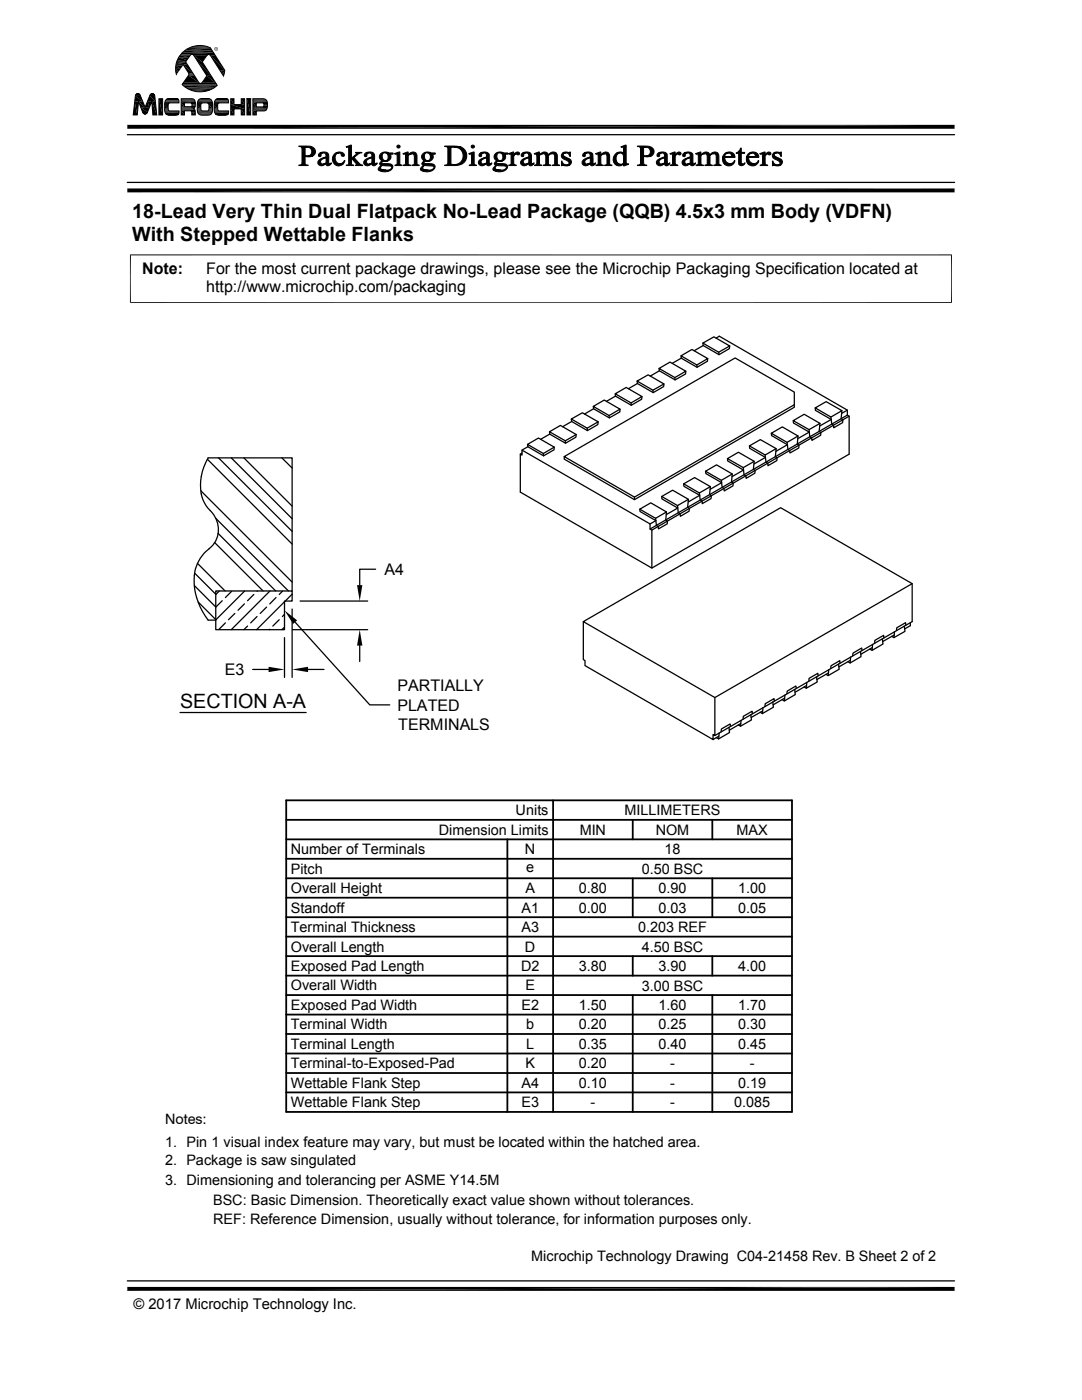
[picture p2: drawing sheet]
<svg xmlns="http://www.w3.org/2000/svg" width="216mm" height="279mm" viewBox="0 0 216 279" stroke-linecap="round" stroke-linejoin="round" font-family="sans-serif">
<g fill="none" stroke="#000" stroke-width=".25">
<path d="M25.4 36.4h165.1M25.4 26.9h165.1M122.8 78.6l2.1-1.3 3.2 1.8-2.2 1.3zM122.8 78.6v.5l3.2 1.8 2-1.2 .1-.6M122.8 79.1l-1.8 1M127.1 76.1l2.2-1.3 3.2 1.8-2.2 1.3zM127.1 76.1l.1 .4 3.1 1.9 2.1-1.2 .1-.6M127.2 76.5l-1.8 1.1M130.3 77.9v.5M131.5 73.5l2.2-1.2 3.1 1.8-2.1 1.3zM131.5 73.5l.1 .5 3.1 1.8 2.1-1.2v-.5M131.6 74l-1.8 1.1"/>
<path d="M134.7 75.4v.4M135.9 71l2.2-1.3 3.1 1.9-2.2 1.2zM135.9 71v.5l3.2 1.8 2.1-1.2v-.5M135.9 71.5l-1.8 1M139 72.8l.1 .5M140.3 68.5l2.2-1.3 3.1 1.8-2.2 1.3zM140.3 68.5v.5l3.2 1.8 2-1.2 .1-.6M140.3 69l-1.8 1M142.9 67.5l.6-.4 25.6 14.8v.9l.3 .3v7.5l-39.3 22.8-26.3-15.2v-7.6l.4 .2v-1l25.5 14.8v1l.4 .2v7.6M143.4 70.3l.1 .5M40.1 97.9l18.2 18.3M41.4 91.7l16.9 16.9"/>
<path d="M43.6 91.4l14.7 14.6M46.1 91.4l12.2 12.1M48.7 91.4l9.6 9.6M56.2 91.4l2.1 2M104.2 90.4l-.4 .2M105.3 88.7l2.1-1.3 3.2 1.8-2.2 1.3zM105.3 88.7v.5l3.2 1.8 2.1-1.2v-.6M105.3 89.2l-1.1 .6M108.4 90.5l.1 .5M109.6 86.2l.1 .4 3.1 1.9 2.1-1.3 .1-.5M109.6 86.2l2.2-1.3 3.2 1.8-2.2 1.3zM109.7 86.6l-1.8 1.1"/>
<path d="M112.6 91.1l34.1-19.7 11.8 6.9v2.5l-31.9 18.4zM112.8 88v.5M114 83.6l2.2-1.2 3.2 1.8-2.2 1.2zM114 83.6l.1 .5 3.1 1.8 2.1-1.2 .1-.5M114.1 84.1l-1.8 1.1M117.2 85.4v.5M118.4 81.1l2.2-1.3 3.1 1.9-2.2 1.2zM118.4 81.1v.5l3.2 1.8 2.1-1.2v-.5M118.4 81.6l-1.8 1M121.5 82.9l.1 .5M125.9 80.4l.1 .5M126.6 99.2v.5"/>
<path d="M132 99.1l2.2-1.3 3.2 1.9-2.2 1.2zM132 99.1l.1 .5 3.1 1.8-2.3 1.3M136.4 96.6l2.2-1.3 3.2 1.8-2.2 1.3zM136.4 96.6l.1 .4 3.1 1.8-2.3 1.4M137.4 99.7l-.2 1.6 .4 .2-.1 .5-1.7 1-.1-.5-.4-.2-.1-1.4M140.8 94l2.2-1.2 3.1 1.8-2.2 1.3zM140.8 94v.5l3.2 1.8-2.3 1.4M141.8 97.1l-.2 1.6 .3 .2v.6l-1.8 1v-.5l-.4-.2-.1-1.4M145.2 91.5l2.1-1.2 3.2 1.8-2.2 1.2zM145.2 91.5v.5l3.2 1.8-2.3 1.3M146.1 94.6l-.1 1.6 .3 .2v.6l-1.8 1-.1-.5-.3-.2-.2-1.4M149.5 89l2.2-1.3 3.2 1.8-2.2 1.3z"/>
<path d="M149.5 89l.1 .5 3.1 1.8-2.3 1.3M150.5 92.1l-.2 1.6 .4 .2-.1 .5-1.7 1.1-.1-.5-.3-.2-.2-1.5M153.9 86.5l2.2-1.3 3.1 1.8-2.1 1.3zM153.9 86.5l.1 .4 3.1 1.9-2.3 1.3M154.9 89.5l-.2 1.6 .4 .3-.1 .5-1.8 1v-.5l-.4-.2-.1-1.4M158.3 83.9l2.2-1.2 3.1 1.8-2.2 1.2zM158.3 83.9v.5l3.2 1.8-2.3 1.3M158.5 80.8v.5l-31.9 18.4-14-8.1v-.5M159.2 87l-.1 1.6 .3 .2v.6l-1.8 1v-.5l-.4-.2-.1-1.4M162.7 81.4l2.1-1.2 3.2 1.8-2.2 1.2zM162.7 81.4v.5l3.2 1.8-2.3 1.3M163.6 84.5l-.2 1.6 .4 .2-.1 .6-1.7 1-.1-.5-.3-.2-.2-1.5"/>
<path d="M168 82l-.2 1.6 .4 .2-.1 .5-1.7 1.1-.1-.5-.3-.3-.2-1.4M169.1 81.9l-1.2 .6M169.1 82.8l-39.4 22.8M169.4 83.1l-39.3 22.7M38.8 116.9l4.3 4.2M38.8 114.4l4.3 4.2M39.4 112.4l5.5 5.5M42.8 108.3l9.7 9.6M43.1 117.9h15.2v2.1h-1.5v5.7h-13.7zM43.1 103.5l14.5 14.4M43.5 106.4l11.5 11.5M43.8 117.9l-.7 .8"/>
<path d="M44.3 119.9l-1.2 1.3M46.2 118l-1.2 1.3M48.8 117.9l-5.7 5.8M50.7 118.6l-1.3 1.3M51.4 117.9l-.1 .1M53.9 117.9l-7.8 7.8M55.1 119.3l-1.3 1.2M56.4 117.9l-.7 .7M58.3 118.6l-1.4 1.4M58.3 117.9v-26.5h-16.8a9.3 9.3 0 0 0-.4 9.5l.4 .5a5.2 5.2 0 0 1-.4 8.6 8.4 8.4 0 0 0-2.1 8.4l.2 .9a14 14 0 0 0 2.3 4.5h1.6M59.9 120h13.5M75 113.6h-3.2v3.2"/>
<path d="M127.7 101.6l2.2-1.2 3.1 1.8-2.2 1.2zM127.7 101.6v.5l3.2 1.8-1.2 .7M133 102.2l-.2 1.6 .4 .2-.1 .5-1.7 1.1-.1-.5-.3-.2-.2-1.5M182 116.5v7.6l-39.4 22.7M39.5 120.1l3.6 3.6M45 124.3l-1.3 1.3M46.9 122.4l-1.3 1.3M48.8 120.5l-1.3 1.3M49.4 124.9l-.7 .8M50.4 133.6h3.2M51.3 123l-1.3 1.3M53.2 121.2l-1.3 1.2"/>
<path d="M53.8 125.6l-.1 .1M55.7 123.7l-1.3 1.2M56.8 122.6l-.5 .4M56.8 125.2l-.6 .5M56.8 120.1l-5.6 5.6M56.8 127.3v7.9M58.3 121.5v13.7M58.4 125.7h15M58.9 124.2l14.9 16.5h4M61.5 133.6h3.1M71.8 128.8v3.2M116.4 124.1v7.5l.3 .2v1l25.6 14.8v-1l.3 .2v-7.6"/>
<path d="M116.4 124.1l39.4-22.8 26.2 15.2-39.4 22.7zM154.5 139.9v-.5l-1.8 1-.1 .6M156.5 139.3l-2.2 1.4M156.6 138.7l-.1 1.2M158.6 137.6l.1 1-2.2 1.3-.4-.3M158.9 137.4l-.1-.5-1.7 1-.1 .6M160.9 136.8l-2.3 1.4M161 136.2l-.1 1.2M162.9 135.1l.2 1-2.2 1.3-.5-.3M163.3 134.9l-.1-.5-1.8 1v.6M165.3 134.3l-2.3 1.3M165.4 133.6l-.2 1.2"/>
<path d="M167.3 132.5l.1 1.1-2.2 1.2-.4-.2M167.6 132.4v-.6l-1.8 1.1v.5M169.7 131.8l-2.3 1.3M169.7 131.1l-.1 1.2M171.7 130l.1 1-2.2 1.3-.4-.2M172 129.8l-.1-.5-1.7 1-.1 .6M174.1 129.2l-2.3 1.4M174.1 128.6l-.1 1.2M176.1 127.5l.1 1-2.2 1.3-.4-.3M176.4 127.3l-.1-.5-1.7 1-.1 .6M178.4 126.7l-2.3 1.3M178.5 126.1l-.1 1.2"/>
<path d="M180.4 124.9l.2 1.1-2.2 1.3-.5-.3M180.7 124.8v-.5l-1.8 1v.6M181.7 124.2v.7l-1.2 .6M35.9 142.2h25.2M143.4 146.9l-1.1 .7M143.5 146.3l-.1 1.2M145.5 145.2l.1 1-2.2 1.3-.5-.3M145.8 145l-.1-.5-1.7 1-.1 .5M147.8 144.4l-2.3 1.3M147.9 143.8l-.1 1.1M149.8 142.6l.1 1.1-2.1 1.2-.5-.2M150.1 142.5v-.6l-1.8 1.1v.5"/>
<path d="M152.2 141.9l-2.3 1.3M152.3 141.2l-.2 1.2M154.2 140.1l.1 1-2.2 1.3-.4-.2M25.4 255.6h165.1"/>
</g>
<g fill="none" stroke="#000" stroke-width=".36">
<path d="M57.1 159.7h100.9v62.2h-100.9zM110.4 159.7v62.2M57.1 179.2h100.9M57.1 175.3h100.9M57.1 171.4h100.9M57.1 167.5h100.9M57.1 163.6h100.9M101.2 167.5v54.4M126.3 163.6v3.9M126.3 175.3v7.7M142.1 163.6v3.9M142.1 175.3v7.7"/>
<path d="M57.1 190.8h100.9M57.1 186.9h100.9M57.1 183h100.9M57.1 198.6h100.9M57.1 194.7h100.9M126.3 190.8v3.9M126.3 198.6v23.3M142.1 190.8v3.9M142.1 198.6v23.3M57.1 206.4h100.9M57.1 214.1h100.9M57.1 202.5h100.9"/>
<path d="M57.1 210.2h100.9M57.1 218h100.9"/>
</g>
<g fill="none" stroke="#000" stroke-width=".2">
<path d="M27.1 18.9a.52 .52 0 0 1 .9 .1l1 2.4 .9-2.4a.5 .5 0 0 1 .5-.3 .5 .5 0 0 1 .5 .4l.4 3.8h-.8l-.2-2.7-.9 2.2a.5 .5 0 0 1-.5 .4 .5 .5 0 0 1-.4-.4l-.9-2.1-.2 2.6h-.8zM31.7 19.7h.7v3.2h-.7zM33 20h2.7M33.1 20l.5-.3h1.6l.4 .2 .1 .6-2 .1-.2 .4v.7l.1 .3 .2 .1h1.9a.62 .62 0 0 1-.1 .7 .62 .62 0 0 1-.6 .2h-1.2a.96 .96 0 0 1-.9-1.2 2.92 2.92 0 0 1 .2-1.8zM33.1 19.9h2.6M33.1 19.9h2.5M33.3 19.8h2.2M33.4 19.7h2.1M35.6 19.8h-2.4M36 10.9h2.1M36.1 10.8h6.7M36.2 19.7h2.3a1.28 1.28 0 0 1 .2 1.9l-.1 .1 .3 .2 .1 1h-.7v-.6l-.2-.2h-1.3v.8h-.6z"/>
<path d="M36.2 19.7h2.3M36.2 19.7h2.4M36.2 19.8h2.5M36.2 19.9h2.6M36.3 16.9h7M36.4 17h6.9M36.5 16.7h6.6M36.5 16.6h3.4M36.5 16.6h3.3M36.6 16.5h3.1M36.6 13l1.1 1.7-1.4 2.2a5.1 5.1 0 0 0 7 .1l-2.9-4.6 1-1.5h.5l2.7 4.3 .3-1.2-2.9-4.5a4.8 4.8 0 0 0-5.1 .6 4.8 4.8 0 0 0-1.7 4.8M36.9 17.4h6"/>
<path d="M37.5 17.7h4.9M37.8 9.5h4.2M37.9 9.4h4M38 11h-2.1M38.1 10.9h.3l.3 .1 2.6 4.1-1.2 1.6-.4-.2-2.7-4.2zM38.2 10.9h-2.2M38.4 10.9h4.4M38.4 9.3h3M38.4 9.2h2.9M38.5 10.9h3M38.6 11h2.8M38.6 11h2.7"/>
<path d="M38.7 18.2h2.5M39.6 20h2.6M39.6 20l.5-.3h1.5a.93 .93 0 0 1 .8 1.1l-.1 1.6a.79 .79 0 0 1-.9 .6 2.2 2.2 0 0 1-1.8-.2 3.5 3.5 0 0 1 0-2.8zM39.6 19.9h2.6M39.6 19.9h2.5M39.7 19.8h2.4M39.8 19.8h2.2M40.1 16.6h3M40.2 16.6h2.9M40.3 16.5h2.7M42.9 20h2.7M43 20l.5-.3h1.6l.4 .2 .1 .6-2 .1-.2 .4v.7l.1 .3 .2 .1h1.9a.62 .62 0 0 1-.1 .7 .62 .62 0 0 1-.6 .2h-1.2a.96 .96 0 0 1-1-1.2 2.92 2.92 0 0 1 .3-1.8z"/>
<path d="M43 19.9h2.6M43 19.9h2.5M43.2 19.8h2.2M43.3 19.7h2M45.5 19.8h-2.4M46 19.7h.7v1.2h1.4v-1.2h.7v3.2h-.7v-1.2h-1.4v1.2h-.7zM49.3 19.7h.7v3.2h-.7zM49.3 19.7h.7M50.5 19.7h2.2M50.5 19.7h2.4M50.5 19.8h2.5M50.5 19.9h2.6"/>
<path d="M50.5 19.9h2.7M50.5 19.7h2.2a1.49 1.49 0 0 1 .5 2.2l-.5 .2h-1.6v.8h-.6zM32.9 20.5h2.8M32.9 22.2h2.8M32.9 22.3h2.8M32.9 20.4h2.8M32.9 20.3h2.8M32.9 22.4h2.8M32.9 22.5h2.8M32.9 20.2h2.8M33 20.1h2.7M33 22.6h2.7"/>
<path d="M33 22.7h2.7M33.1 22.7h2.6M33.1 22.8h2.6M33.2 22.8h2.4M33.3 22.9h2.3M33.4 22.9h2.1M36.2 20h2.7M36.2 20.2h2.7M36.2 21.3h2.7M36.2 21.4h2.7M36.2 21.5h2.7M36.2 21.6h2.6"/>
<path d="M36.2 21.6h2.5M36.2 21.7h2.5M36.2 21.8h2.6M36.2 21.9h2.7M36.2 22h2.7M36.2 22.1h2.7M36.8 20.5h1.3l.2 .2v.4l-.1 .2h-1.4zM39.4 20.5h3M39.4 22.2h3M39.4 20.4h3M39.4 22.3h3M39.4 22.5h2.9"/>
<path d="M39.4 20.2h3M39.5 22.6h2.8M39.5 20.1h2.8M39.5 22.7h2.7M39.6 22.8h2.6M39.7 22.8h2.4M39.8 22.9h2.2M40.2 20.7l.2-.2 1.1 .1 .2 .4-.1 1-.2 .1h-1.2l-.1-.4zM42.8 22.2h2.8M42.8 20.5h2.8M42.8 20.4h2.8M42.8 22.3h2.8"/>
<path d="M42.8 20.3h2.8M42.8 22.4h2.8M42.8 22.5h2.8M42.8 20.2h2.8M42.9 22.6h2.7M42.9 20.1h2.7M42.9 22.7h2.7M43 22.7h2.6M43 22.8h2.6M43.1 22.8h2.4M43.2 22.9h2.2M43.3 22.9h2"/>
<path d="M50.5 20h2.7M50.5 20.2h2.8M50.5 20.4h2.8M50.5 20.5h2.8M50.5 21.4h2.8M50.5 21.7h2.8M50.5 21.8h2.8M50.5 21.9h2.7M50.5 22h2.6M51.1 20.5h1.4l.2 .3-.1 .4-.1 .1h-1.4zM53 22.1h-2.5M26 50.8v9.7"/>
<path d="M189.9 50.8v9.7M189.9 50.9h-164M25.9 60.4h164"/>
</g>
<g fill="#000" stroke="#000" stroke-width=".2">
<path d="M80.4 30.6l.3 .1zM118.9 30.6l.2 .1zM123.9 29.3h.3zM151.6 30.6l.3 .1z"/>
<path d="M60.2 29.4h1.1h-.4v1.7h1.5l-1.5 .1v1.6l.6 .2h-1.9v-.1a.5 .5 0 0 0 .7-.6z" fill-rule="evenodd"/>
<path d="M59.6 29.1h1.6a1.26 1.26 0 0 1 1.3 .4 1.26 1.26 0 0 1 .3 1.3l-.4 .3h-1a.87 .87 0 0 0 .8-.9 .87 .87 0 0 0-.9-.8h-1.1z" fill-rule="evenodd"/>
<path d="M60.9 31.2h1.3z" fill-rule="evenodd"/>
<path d="M63.6 30.7l.3-.2h.6l-.4 .2a.36 .36 0 0 1-.1 .4 .36 .36 0 0 1-.3 .1l-.2-.1z" fill-rule="evenodd"/>
<path d="M63.5 32.1a1.65 1.65 0 0 1 1.6-.6 1.09 1.09 0 0 0-1.1 .9l.3 .3 .6 .1a.83 .83 0 0 1-.9 .3 .83 .83 0 0 1-.6-.7z" fill-rule="evenodd"/>
<path d="M63.9 30.5l.2-.1a1.3 1.3 0 0 1 1.5 .4l.1 1.9 .3 .1a.51 .51 0 0 1-.5 .3 .51 .51 0 0 1-.4-.3v-.1l-.3-.1 .3-.1v-1h-.5l.5-.3a.56 .56 0 0 0-.6-.7z" fill-rule="evenodd"/>
<path d="M64.4 32.8l.7-.1z" fill-rule="evenodd"/>
<path d="M65.7 32.7l.4-.2-.1 .3z" fill-rule="evenodd"/>
<path d="M67 30.6l.6-.1a1.1 1.1 0 0 0-.7 1.2 1.1 1.1 0 0 0 .9 1h.7a1.33 1.33 0 0 1-2-.2 1.33 1.33 0 0 1 .5-1.9z" fill-rule="evenodd"/>
<path d="M67.1 30.5a1.26 1.26 0 0 1 1.6 .4v.2a.46 .46 0 0 1-.5 0 .46 .46 0 0 1-.2-.5z" fill-rule="evenodd"/>
<path d="M67.8 32.7a.93 .93 0 0 0 .9-.7l.1 .2-.3 .5z" fill-rule="evenodd"/>
<path d="M69.1 29.3h.2z" fill-rule="evenodd"/>
<path d="M69.1 29.3l1-.3v3.7l.5 .3h-1.5l.3-.1 .2-.3v-3l-.1-.2z" fill-rule="evenodd"/>
<path d="M70.9 30.4h1.3l-.7 .4-.9 .6 1.2 1.3 .6 .3h-1.5l.2-.3-1-1.1 1-.8v-.3z" fill-rule="evenodd"/>
<path d="M72.8 30.7l.2-.2h.7h-.2a.46 .46 0 0 0-.3 .6l-.2 .2a.32 .32 0 0 1-.3-.2 .32 .32 0 0 1 .1-.4z" fill-rule="evenodd"/>
<path d="M72.7 32.1a1.64 1.64 0 0 1 1.5-.6 1.06 1.06 0 0 0-1.1 .9l.4 .3 .6 .1a.84 .84 0 0 1-.9 .3 .84 .84 0 0 1-.6-.7z" fill-rule="evenodd"/>
<path d="M73 30.5l.2-.1a1.31 1.31 0 0 1 1.5 .4l.1 1.9 .3 .1a.48 .48 0 0 1-.5 .3 .48 .48 0 0 1-.4-.4l-.2-.1 .2-.1v-1h-.5l.5-.3a.54 .54 0 0 0-.5-.7z" fill-rule="evenodd"/>
<path d="M73.6 32.8l.6-.1z" fill-rule="evenodd"/>
<path d="M74.9 32.7l.3-.2-.1 .3z" fill-rule="evenodd"/>
<path d="M75.7 33.3l.5-.3-.3 .5a.93 .93 0 0 0 1.1 .5h-1.4a.42 .42 0 0 1 .1-.7z" fill-rule="evenodd"/>
<path d="M76 30.6l.8-.3 .7 .2h-.7a.83 .83 0 0 0-.5 .8 .83 .83 0 0 0 .5 .7h.7l-1.1 .1-.2 .2v.3l1 .1a.81 .81 0 0 1 1.2 .7 2.02 2.02 0 0 1-2.8 .6h1.4a.8 .8 0 0 0 1.1-.7l-.3-.2-1.7-.1a.48 .48 0 0 1-.3-.5 .48 .48 0 0 1 .5-.4 .85 .85 0 0 1-.3-1.5z" fill-rule="evenodd"/>
<path d="M76.4 32.1h1z" fill-rule="evenodd"/>
<path d="M76.8 30.5h1.6v.3h-.5a.82 .82 0 0 1-.4 1.2h-.6a.82 .82 0 0 0 .5-.8 .82 .82 0 0 0-.6-.7z" fill-rule="evenodd"/>
<path d="M78.7 30.6l.3 .1z" fill-rule="evenodd"/>
<path d="M78.7 30.6l1.1-.3v2.1a.37 .37 0 0 0 .4 .5v.1h-1.4l.4-.3v-1.6l-.1-.3z" fill-rule="evenodd"/>
<path d="M80.4 30.6l1-.3v.6h-.5z" fill-rule="evenodd"/>
<path d="M80.9 30.9l1.3-.2-.8 .4 .1 1.6 .4 .3h-1.4l.4-.3z" fill-rule="evenodd"/>
<path d="M81.7 30.7a.84 .84 0 0 1 .9-.4 .84 .84 0 0 1 .6 .8v1.6l.5 .3h-1.5l.3-.1 .2-.3-.1-1.6-.3-.3z" fill-rule="evenodd"/>
<path d="M84.1 33.3l.5-.3-.2 .5a.93 .93 0 0 0 1 .5h-1.4a.42 .42 0 0 1 .1-.7z" fill-rule="evenodd"/>
<path d="M84.4 30.6l.9-.3 .6 .2h-.7a.83 .83 0 0 0-.5 .8 .83 .83 0 0 0 .5 .7h.7l-1.1 .1-.2 .2v.3l1.1 .1a.81 .81 0 0 1 1.1 .7 2.02 2.02 0 0 1-2.8 .6h1.4a.8 .8 0 0 0 1.2-.7l-.4-.2-1.7-.1a.48 .48 0 0 1-.3-.5 .48 .48 0 0 1 .5-.4 .85 .85 0 0 1-.3-1.5z" fill-rule="evenodd"/>
<path d="M84.8 32.1h1z" fill-rule="evenodd"/>
<path d="M85.2 30.5h1.6v.3h-.5a.81 .81 0 0 1-.4 1.2h-.6a.82 .82 0 0 0 .6-.8 .82 .82 0 0 0-.7-.7z" fill-rule="evenodd"/>
<path d="M88.7 29.1h2l1.3 .3-2 .1v3.2l1.9 .1-.9 .2h-2.3l.6-.2v-.2l.1-2.9a.46 .46 0 0 0-.7-.4z" fill-rule="evenodd"/>
<path d="M90.7 29.4h1.3a1.86 1.86 0 0 1 1.2 1.7 1.86 1.86 0 0 1-1.3 1.7h-1.2a1.73 1.73 0 0 0 1.7-1.7 1.73 1.73 0 0 0-1.7-1.7z" fill-rule="evenodd"/>
<path d="M93.6 30.6l.3 .1z" fill-rule="evenodd"/>
<path d="M93.6 30.6l1-.3v2.1a.36 .36 0 0 0 .1 .4 .36 .36 0 0 0 .4 .1v.1h-1.5v-.1a.38 .38 0 0 0 .5-.5v-1.5l-.1-.1z" fill-rule="evenodd"/>
<path d="M95.7 30.7l.2-.2h.6h-.1a.43 .43 0 0 0-.3 .6l-.2 .2a.32 .32 0 0 1-.3-.2 .32 .32 0 0 1 .1-.4z" fill-rule="evenodd"/>
<path d="M95.7 31.9l.9-.4h.5a1.08 1.08 0 0 0-1.1 .9l.4 .3 .5 .1a.79 .79 0 0 1-.9 .2 .79 .79 0 0 1-.5-.9z" fill-rule="evenodd"/>
<path d="M95.9 30.5a1.28 1.28 0 0 1 1.7 .4v1.7l.4 .2a.48 .48 0 0 1-.5 .3 .48 .48 0 0 1-.4-.4l-.2-.1 .2-.1v-1h-.5l.5-.2-.1-.6z" fill-rule="evenodd"/>
<path d="M96.5 32.8l.6-.1z" fill-rule="evenodd"/>
<path d="M97.8 32.7l.3-.2-.1 .3z" fill-rule="evenodd"/>
<path d="M98.6 33.3l.5-.3-.3 .5a.94 .94 0 0 0 1.1 .5h-1.4a.42 .42 0 0 1 .1-.7z" fill-rule="evenodd"/>
<path d="M98.9 30.6a1.47 1.47 0 0 1 1.5-.1h-.7a.81 .81 0 0 0-.6 .8 .81 .81 0 0 0 .7 .7h.6l-1.1 .1-.2 .5 1.7 .1a.6 .6 0 0 1 .5 .7 2.05 2.05 0 0 1-2.8 .6 4.5 4.5 0 0 0 2.3-.3l.2-.4-.2-.2h-1.3a.55 .55 0 0 1-.8-.6l.4-.4a.85 .85 0 0 1-.2-1.5z" fill-rule="evenodd"/>
<path d="M99.3 32.1h1z" fill-rule="evenodd"/>
<path d="M99.7 30.5h1.6v.3h-.6a.83 .83 0 0 1-.3 1.2h-.6h.1a.84 .84 0 0 0 .4-.8 .84 .84 0 0 0-.6-.7z" fill-rule="evenodd"/>
<path d="M101.5 30.6l.2 .1z" fill-rule="evenodd"/>
<path d="M101.5 30.6l1-.3v.6h.2l-.2 .3v1.5l.5 .3h-1.5l.5-.3v-1.7l-.1-.2z" fill-rule="evenodd"/>
<path d="M102.7 30.7h.2l-.4 .2z" fill-rule="evenodd"/>
<path d="M102.7 30.7a.5 .5 0 0 1 .5-.4 .5 .5 0 0 1 .5 .5 .49 .49 0 0 1-.8-.1z" fill-rule="evenodd"/>
<path d="M104.1 30.7l.3-.2h.6h-.2a.46 .46 0 0 0-.3 .6l-.1 .2a.32 .32 0 0 1-.4-.2 .32 .32 0 0 1 .1-.4z" fill-rule="evenodd"/>
<path d="M104 32.1a1.64 1.64 0 0 1 1.5-.6 1.06 1.06 0 0 0-1.1 .9l.4 .3 .6 .1a.84 .84 0 0 1-.9 .3 .84 .84 0 0 1-.6-.7z" fill-rule="evenodd"/>
<path d="M104.4 30.5l.1-.1a1.31 1.31 0 0 1 1.5 .4l.1 1.9 .3 .1a.48 .48 0 0 1-.5 .3 .48 .48 0 0 1-.4-.4l-.2-.1 .2-.1v-1h-.4l.4-.3a.54 .54 0 0 0-.5-.7z" fill-rule="evenodd"/>
<path d="M104.9 32.8l.6-.1z" fill-rule="evenodd"/>
<path d="M106.2 32.7l.4-.2-.2 .3z" fill-rule="evenodd"/>
<path d="M106.6 30.6l.3 .1z" fill-rule="evenodd"/>
<path d="M106.6 30.6l1.1-.3v.6h-.6l-.1-.1z" fill-rule="evenodd"/>
<path d="M107.1 30.9l1.3-.2-.7 .3v1.7l.4 .3h-1.4l.4-.3z" fill-rule="evenodd"/>
<path d="M107.9 30.7a.86 .86 0 0 1 1.5 .2h.2l-.2 .1 .1 1.7 .4 .3h-1.5l.5-.3v-1.5l-.2-.4z" fill-rule="evenodd"/>
<path d="M109.5 30.8l.2-.2 .5 .1-.6 .2h-.2z" fill-rule="evenodd"/>
<path d="M109.7 30.6a.85 .85 0 0 1 .9-.2 .85 .85 0 0 1 .6 .7v1.3a.37 .37 0 0 0 .5 .5v.1h-1.5l.5-.3v-1.5a.45 .45 0 0 0-.5-.5z" fill-rule="evenodd"/>
<path d="M112 32.1a1.36 1.36 0 0 0 1.6 .9l-1.6 .1z" fill-rule="evenodd"/>
<path d="M112.2 30.7l.2-.2h.5a.39 .39 0 0 0-.5 .2 .39 .39 0 0 0 .2 .5l.8 .4a.73 .73 0 0 1 .6 .6 .73 .73 0 0 1-.4 .8h-.5l.4-.4a1.73 1.73 0 0 0-1.1-.9l-.4-.5z" fill-rule="evenodd"/>
<path d="M112.4 30.5l.4-.2 .8 .1z" fill-rule="evenodd"/>
<path d="M112.2 33h1.4l-.5 .1z" fill-rule="evenodd"/>
<path d="M112.4 30.5l1.4-.2v.9l-.2-.1a.7 .7 0 0 0-.7-.6z" fill-rule="evenodd"/>
<path d="M116.5 30.6l.1-.1h.6l-.4 .2a.36 .36 0 0 1 0 .4 .36 .36 0 0 1-.4 .1l-.1-.2z" fill-rule="evenodd"/>
<path d="M116.5 31.8l.8-.3h.5a1.09 1.09 0 0 0-1.1 .9l.3 .3 .6 .1a.89 .89 0 0 1-1.5-.2l.1-.4z" fill-rule="evenodd"/>
<path d="M116.6 30.5l.2-.1a1.1 1.1 0 0 1 1.3 .2 1.1 1.1 0 0 1 .2 1.2v.8l.4 .2a.51 .51 0 0 1-.4 .3 .51 .51 0 0 1-.5-.3v-.1l-.2-.1 .2-.1v-1h-.5l.5-.3a.55 .55 0 0 0-.6-.7z" fill-rule="evenodd"/>
<path d="M117.1 32.8l.7-.1z" fill-rule="evenodd"/>
<path d="M118.5 32.7l.3-.2-.1 .3z" fill-rule="evenodd"/>
<path d="M118.9 30.6l1-.3v.6h-.6z" fill-rule="evenodd"/>
<path d="M119.3 30.9l1.4-.2-.8 .4v1.3a.39 .39 0 0 0 .1 .4 .39 .39 0 0 0 .4 .1v.1h-1.5l.5-.3z" fill-rule="evenodd"/>
<path d="M120.1 30.7a.84 .84 0 0 1 .9-.3 .84 .84 0 0 1 .6 .7l.1 1.6 .4 .3h-1.4l.4-.3v-1.7l-.4-.3z" fill-rule="evenodd"/>
<path d="M122.7 30.9l.4-.4h.6a1.2 1.2 0 0 0-.8 1.2 1.2 1.2 0 0 0 .9 1.1h-1a1.4 1.4 0 0 1-.1-1.9z" fill-rule="evenodd"/>
<path d="M123.1 30.5a1.12 1.12 0 0 1 1.3 .1z" fill-rule="evenodd"/>
<path d="M123.9 29.3l1-.3v3.3l.3 .4h-.8a1.19 1.19 0 0 1-1.6 .1h1l.6-.3v-1.4l-.3-.5h.3v-1v-.2z" fill-rule="evenodd"/>
<path d="M124.4 32.7h1v.1l-1 .3z" fill-rule="evenodd"/>
<path d="M127.7 29.4h1.1h-.4v1.7h1.6l-1.6 .1v1.1a.47 .47 0 0 0 .1 .5 .47 .47 0 0 0 .6 .1v.1h-1.9l.4-.1 .2-.3z" fill-rule="evenodd"/>
<path d="M127.2 29.1h1.6a1.23 1.23 0 0 1 1.3 .4 1.23 1.23 0 0 1 .2 1.3l-.3 .3h-1.1a.87 .87 0 0 0 .9-.9 .87 .87 0 0 0-1-.8h-1.1z" fill-rule="evenodd"/>
<path d="M128.4 31.2h1.4z" fill-rule="evenodd"/>
<path d="M131.2 30.7l.3-.2h.6h-.2a.42 .42 0 0 0-.3 .6l-.2 .2a.32 .32 0 0 1-.3-.2 .32 .32 0 0 1 .1-.4z" fill-rule="evenodd"/>
<path d="M131.3 31.9l.7-.4h.6a1.12 1.12 0 0 0-1.1 .9l.4 .3 .6 .1a.79 .79 0 0 1-1 .2 .79 .79 0 0 1-.5-.9z" fill-rule="evenodd"/>
<path d="M131.5 30.5a1.23 1.23 0 0 1 1.6 .4l.1 1.7 .3 .2a.48 .48 0 0 1-.5 .3 .48 .48 0 0 1-.4-.4l-.2-.1 .2-.1v-1h-.4l.4-.2-.1-.6-.4-.2z" fill-rule="evenodd"/>
<path d="M132 32.8l.6-.1z" fill-rule="evenodd"/>
<path d="M133.3 32.7l.3-.2-.1 .3z" fill-rule="evenodd"/>
<path d="M133.7 30.6l.3 .1z" fill-rule="evenodd"/>
<path d="M133.7 30.6l1-.3v.6h.2l-.2 .3 .1 1.5 .5 .3h-1.6l.5-.3v-1.8l-.1-.1z" fill-rule="evenodd"/>
<path d="M134.9 30.7h.3l-.5 .2z" fill-rule="evenodd"/>
<path d="M134.9 30.7a.49 .49 0 0 1 .5-.4 .49 .49 0 0 1 .5 .5 .47 .47 0 0 1-.7-.1z" fill-rule="evenodd"/>
<path d="M136.3 30.7l.3-.2h.6a.44 .44 0 0 0-.5 .6 .31 .31 0 0 1-.4 .1 .31 .31 0 0 1 0-.5z" fill-rule="evenodd"/>
<path d="M136.4 31.9l.7-.4h.6a1.11 1.11 0 0 0-1 .9l.3 .3 .6 .1a.79 .79 0 0 1-1 .2 .79 .79 0 0 1-.4-.9z" fill-rule="evenodd"/>
<path d="M136.6 30.5a1.23 1.23 0 0 1 1.7 .4v1.7l.4 .2a.48 .48 0 0 1-.5 .3 .48 .48 0 0 1-.5-.4l-.2-.1 .2-.1v-1h-.4l.4-.2-.1-.6z" fill-rule="evenodd"/>
<path d="M137.1 32.8l.6-.1z" fill-rule="evenodd"/>
<path d="M138.4 32.7l.4-.2-.1 .3z" fill-rule="evenodd"/>
<path d="M138.8 30.6l.3 .1z" fill-rule="evenodd"/>
<path d="M138.8 30.6l1.1-.3v.6h-.6l-.1-.1z" fill-rule="evenodd"/>
<path d="M139.3 30.9l1.3-.2-.7 .3v1.7l.5 .3h-1.5l.4-.3z" fill-rule="evenodd"/>
<path d="M140.1 30.7a.86 .86 0 0 1 1.5 .2h.2l-.2 .2 .1 1.6 .4 .3h-1.4l.4-.3v-1.8l-.4-.2z" fill-rule="evenodd"/>
<path d="M141.8 30.8l.1-.2 .5 .1-.8 .2z" fill-rule="evenodd"/>
<path d="M141.9 30.6a.85 .85 0 0 1 1-.2 .85 .85 0 0 1 .5 .8l.1 1.5 .4 .3h-1.5v-.1a.37 .37 0 0 0 .5-.4v-1.2a.52 .52 0 0 0-.5-.6z" fill-rule="evenodd"/>
<path d="M144.5 30.7l.3-.2h.6a.73 .73 0 0 0-.8 .7l-.4 .1z" fill-rule="evenodd"/>
<path d="M144.8 30.5a1.17 1.17 0 0 1 1.9 .9h-2.1a1.11 1.11 0 0 0 1.1 1.2l-1.2 .1-.3-.7v-.6v-.1l1.8-.1a.62 .62 0 0 0-.6-.7z" fill-rule="evenodd"/>
<path d="M144.5 32.7l1.2-.1a.85 .85 0 0 0 .9-.6l.1 .1a1.26 1.26 0 0 1-1 1 1.26 1.26 0 0 1-1.2-.4z" fill-rule="evenodd"/>
<path d="M147.8 29.5h.1v.9h.7v.2h-.7v1.9l.3 .2-.8 .1v-2.2l-.5-.1 .6-.4z" fill-rule="evenodd"/>
<path d="M147.4 32.8l.9-.1 .2-.2h.2l-.1 .1a.68 .68 0 0 1-1.2 .2z" fill-rule="evenodd"/>
<path d="M149.3 30.7l.3-.2h.5a.73 .73 0 0 0-.7 .7l-.4 .1z" fill-rule="evenodd"/>
<path d="M149.6 30.5l.1-.1a1.17 1.17 0 0 1 1.7 1h-2a1.1 1.1 0 0 0 1.1 1.2l-1.3 .1-.3-.7 .1-.7 1.7-.1a.66 .66 0 0 0-.6-.7z" fill-rule="evenodd"/>
<path d="M149.2 32.7l1.5-.1 .4-.2 .2-.4a1.16 1.16 0 0 1-.8 1.1 1.16 1.16 0 0 1-1.3-.4z" fill-rule="evenodd"/>
<path d="M151.6 30.6l1.1-.3v.6h.1l-.1 .3v1.5l.5 .3h-1.5l.4-.3v-1.5v-.4z" fill-rule="evenodd"/>
<path d="M152.8 30.7h.3l-.4 .2z" fill-rule="evenodd"/>
<path d="M152.9 30.6a.43 .43 0 0 1 .6-.3 .43 .43 0 0 1 .3 .5l-.4 .1-.6-.2z" fill-rule="evenodd"/>
<path d="M154.1 32.1a1.35 1.35 0 0 0 1.6 .9l-1.6 .1z" fill-rule="evenodd"/>
<path d="M154.3 30.7l.2-.2h.5h-.3a.35 .35 0 0 0-.2 .3 .35 .35 0 0 0 .2 .4l.8 .4a.73 .73 0 0 1 .6 .6 .73 .73 0 0 1-.4 .8h-.5l.4-.4a1.71 1.71 0 0 0-1.1-.9 .63 .63 0 0 1-.2-1z" fill-rule="evenodd"/>
<path d="M154.5 30.5l.4-.2 .8 .1z" fill-rule="evenodd"/>
<path d="M154.3 33h1.4l-.5 .1z" fill-rule="evenodd"/>
<path d="M154.5 30.5l1.4-.2v.9l-.2-.1a.7 .7 0 0 0-.7-.6z" fill-rule="evenodd"/>
<circle cx="79.5" cy="29.3" r=".31"/>
<circle cx="94.3" cy="29.3" r=".31"/>
</g>
<g fill="#000">
<path d="M27 19.1l1 .1h-1zM27 19.1h1v.1zM27 19.2l1.5 1.1h-1.6zM27 19.2h1l.5 1.1zM27 19l1 .1zM27.1 18.9h.9zM27.1 18.9l.9 .1zM27.1 18.9h.8zM27.2 18.8l.7 .1zM27.2 18.8h.6zM27.2 18.8h.5zM27.3 18.7l.4 .1z"/>
<path d="M27.3 18.7h.4zM27.4 18.7h.2zM27.4 18.7h.3zM27.5 18.7h.1zM29.9 19.1l1.1 1.1h-1.6zM29.9 19.1h1l.1 1.1zM29.9 19h1zM29.9 19l1 .1zM29.9 18.9l1 .1zM29.9 18.9h.9zM30 18.9h.8zM30.1 18.8l.7 .1z"/>
<path d="M30.1 18.8h.6zM30.1 18.7l.5 .1zM30.1 18.7h.5zM30.2 18.7h.4zM30.2 18.7h.3zM30.3 18.7h.2zM31.7 19.7l.7 3.2h-.7zM31.7 19.7h.7v3.2zM33.5 19.7h2zM33.5 19.7h1.9zM33.5 19.7h1.8zM33.6 19.7h1.7z"/>
<path d="M35 13.7l.6 .6h-.5zM35 13.7h1l-.4 .6zM35.1 13.1l.9 .6h-1zM35.1 13.1h1.4l-.5 .6zM35.1 14.3l.1 .6zM35.1 14.3h.5l-.4 .6zM35.1 13l1.4 .1h-1.4zM35.1 13h1.5l-.1 .1zM35.3 12.3l1.9 .3h-2zM35.3 12.3h1.7l.2 .3zM35.4 12l1.6 .3h-1.7zM35.4 12h1.9l-.3 .3z"/>
<path d="M35.6 11.5l1.7 .5h-1.9zM35.6 11.5h2.1l-.4 .5zM36.6 13l1.9 1.6h-.9zM36.6 13h.8l1.1 1.6zM37.6 15l2.1 1.5h-3.1zM37.6 15h1.2l.9 1.5zM37.6 14.6h.9zM37.7 14.6l.9 .1zM37.7 15h1.1zM37.7 14.7l.9 .1zM37.7 14.9l1 .1zM37.7 14.8l1 .1z"/>
<path d="M37.7 14.9h1zM38.7 11l1.7 1.4h-.9zM38.7 11h2.6l-.9 1.4zM38.7 18.2l1.9 .1zM39 9.2h1.8zM39 9.1l1.8 .1zM39.3 18.3h1.3zM39.5 12.4l2.6 2.7h-.8zM39.5 12.4h.9l1.7 2.7zM39 9.1h1.7zM39.6 9.1h1.1zM39.6 9.1h.6z"/>
<path d="M39.9 19.7h2zM40 19.7h1.9zM40 19.7h1.8zM40.1 19.7h1.7zM40.1 19.7h1.6zM41.3 15.1l1.7 1.4h-2.7zM41.3 15.1h.8l.9 1.4zM41.6 10.9h1.2zM41.7 10.9h1.2zM41.8 10.9h1.1zM41.9 10.9l1 .1zM41.9 11h1z"/>
<path d="M42 11l2.9 3h-1zM42 11h.9l2 3zM42.8 9.8v.1zM42.8 9.6v.2zM42.8 9.9l.1 .1zM42.9 9.5l-.1 .1zM42.9 9.7l-.1 .1zM42.9 9.9v.1zM42.9 10l.1 .1zM42.8 9.6l.1-.1zM42.9 9.5h.1zM43 10.1l.1 .1z"/>
<path d="M43 9.4l.1 .1zM43.1 10.1h.2zM43.1 9.4l.2 .1zM43.3 10.1l.1-.1zM43.3 19.7h2zM43.3 9.4v.1zM43.4 9.9l-.1 .1zM43.4 19.7h1.9zM43.4 19.7h1.8zM43.3 9.5l.1 .2zM43.3 9.4l.1 .1zM43.3 10l.2-.1z"/>
<path d="M43.4 9.8v.1zM43.4 9.7v.1zM43.5 19.7h1.7zM43.4 9.5l.1 .1zM43.5 9.8l-.1 .1zM43.5 9.6l-.1 .2zM43.9 14l.9 .6h-.6zM43.9 14h1l-.1 .6zM44.2 14.6l.4 .5zM44.2 14.6h.6l-.2 .5zM46 19.7l.7 1.2h-.7zM46 19.7h.7v1.2z"/>
<path d="M48.1 19.7l.7 1.2h-.7zM48.1 19.7h.7v1.2zM49.3 19.7l.7 3.2h-.7zM49.3 19.7h.7v3.2zM25.4 37.6h165.1l-165.1 .8zM25.4 38.4l165.1-.8v.8zM25.4 24.9h165.1l-165.1 .8zM25.4 25.7l165.1-.8v.8zM26.9 20.3h.7zM26.9 20.3l.5 2.6h-.8zM26.9 20.3h.7l-.2 2.6zM27.6 20.3h.9z"/>
<path d="M27.6 20.3l1.4 1.1h-.9zM27.6 20.3h.9l.5 1.1zM28.1 21.4l1.3 1h-.9zM28.1 21.4h1.7l-.4 1zM28.5 22.4h.9zM28.5 22.4l.9 .1zM28.5 22.5h.9zM28.5 22.5l.8 .1zM28.6 22.6h.7zM28.6 22.6l.6 .1zM28.7 22.7h.5zM28.7 22.7h.4z"/>
<path d="M28.8 22.7h.3zM28.8 22.7l.2 .1zM28.9 22.8h.1zM29.4 20.2l.4 1.2h-.8zM29.4 20.2h.9l-.5 1.2zM30.3 20.2l1 2.7h-.8zM30.3 20.2h.7l.3 2.7zM32.9 20.7l.7 .1zM32.9 20.7h.7zM32.9 20.8h.7zM32.9 20.8l.6 .2h-.6zM32.9 20.8h.7l-.1 .2z"/>
<path d="M32.9 21l.6 .7h-.6zM32.9 21h.6v.7zM32.9 21.7l.7 .1h-.7zM32.9 21.7h.6l.1 .1zM32.9 21.8h.7zM32.9 21.8l.7 .1zM32.9 21.9h.7zM32.9 21.9l.7 .1zM32.9 20.5h1zM32.9 20.5l.9 .1zM32.9 20.6h.8zM32.9 20.6h.9z"/>
<path d="M32.9 20.6l.7 .1zM32.9 22l.8 .1zM32.9 22.1h.8zM32.9 22.1h.9zM33.4 22.9h2zM33.5 22.9l1.7 .1zM33.5 22.9h1.9zM33.6 23h1.6zM33.6 23h1.4zM36.2 20.5l.6 .8h-.6zM36.2 20.5h.6v.8zM36.2 22.1l.6 .8h-.6z"/>
<path d="M36.2 22.1h.6v.8zM38.1 20.5h.8zM38.1 22.1h.8zM38.1 20.5h.9zM38.1 21.3h.8zM38.1 22.1l.8 .1zM38.1 20.5l.9 .1zM38.2 22.2h.7zM38.2 20.6h.8zM38.2 21.3h.7zM38.2 20.6l.8 .1zM38.2 21.2l.7 .1z"/>
<path d="M38.2 22.2l.7 .1zM38.3 20.7h.7zM38.2 21.2h.7zM38.3 21.2h.6zM38.3 22.3l.7 .1zM38.3 22.4h.7zM38.3 22.4l.7 .5h-.7zM38.3 22.4h.7v.5zM38.3 20.7l.7 .1zM38.3 20.8h.7zM38.3 21.1h.6zM38.3 21.1l.6 .1z"/>
<path d="M38.3 20.8l.7 .2h-.7zM38.3 20.8h.7v.2zM38.3 21h.7zM38.3 21l.6 .1zM39.4 20.7l.7 .1zM39.4 20.7h.7zM39.4 20.8h.7zM39.4 20.8l.7 .2h-.7zM39.4 20.8h.7v.2zM39.4 21l.7 .7h-.7zM39.4 21h.7v.7zM39.4 21.7l.7 .1h-.7z"/>
<path d="M39.4 21.7h.7v.1zM39.4 21.8h.7zM39.4 21.8l.7 .1zM39.4 21.9h.7zM39.4 21.9l.8 .1zM39.4 20.5h1zM39.4 20.5l.9 .1zM39.4 20.6h.8zM39.4 20.6h.9zM39.4 20.6l.8 .1zM39.4 20.7h.8zM39.4 22l.8 .1z"/>
<path d="M39.4 22.1h.8zM39.4 22.1h.9zM39.4 22.1h1zM39.9 22.9l1.8 .1zM39.9 22.9h2zM40.1 23h1.3zM40.1 23h1.6zM41.3 20.5h1.1zM41.4 20.5l1 .1zM41.5 20.6h.9zM41.4 22.1h1zM41.5 22.1h.9z"/>
<path d="M41.6 20.6l.8 .1zM41.6 22.1h.8zM41.6 20.7h.8zM41.6 22l.8 .1zM41.6 20.7l.8 .1zM41.7 20.8h.7zM41.7 21.9l.7 .1zM41.7 20.8l.7 .2h-.7zM41.7 20.8h.7v.2zM41.7 21.8h.7zM41.7 21.8l.7 .1zM41.7 21.9h.7z"/>
<path d="M41.7 21l.7 .7h-.7zM41.7 21h.7v.7zM41.7 21.7l.7 .1h-.7zM41.7 21.7h.7v.1zM42.7 20.7l.8 .1zM42.7 20.7h.8zM42.7 20.8h.8zM42.7 20.8l.7 .2h-.7zM42.7 20.8h.8l-.1 .2zM42.7 21l.7 .7h-.7zM42.7 21h.7v.7zM42.7 21.7l.8 .1h-.8z"/>
<path d="M42.7 21.7h.7l.1 .1zM42.7 21.8h.8zM42.7 21.8l.8 .1zM42.7 21.9h.8zM42.8 20.5h1zM42.8 20.5l.9 .1zM42.8 20.6h.8zM42.8 20.6h.9zM42.8 20.6l.7 .1zM42.8 20.7h.7zM42.8 21.9l.7 .1zM42.8 22l.8 .1z"/>
<path d="M42.8 22.1h.8zM42.8 22.1h.9zM43.3 22.9h2zM43.4 22.9l1.7 .1zM43.4 22.9h1.9zM43.5 23h1.6zM43.5 23h1.4zM46 20.9l2.8 .8h-2.8zM46 20.9h2.8v.8zM46 21.7l.7 1.2h-.7zM46 21.7h.7v1.2zM48.1 21.7l.7 1.2h-.7z"/>
<path d="M48.1 21.7h.7v1.2zM50.5 20.5l.6 .8h-.6zM50.5 20.5h.6v.8zM50.5 22.1l.6 .8h-.6zM50.5 22.1h.6v.8zM52.4 20.5h.9zM52.5 20.5l.8 .1zM52.5 20.6h.8zM52.5 21.3h.8zM52.6 20.6h.7zM52.6 21.3h.7zM52.6 20.6l.7 .1z"/>
<path d="M52.6 21.2l.7 .1zM52.6 20.7h.8zM52.6 20.7l.8 .1h-.7zM52.6 20.7h.8v.1zM52.6 21.1h.7zM52.6 21.1h.8zM52.6 21.1l.7 .1zM52.6 21.2h.7zM52.7 20.8l.7 .3h-.7zM52.7 20.8h.7v.3zM52.7 21.1h.7zM71.2 116.8h1.1l-.5 3.2z"/>
<path d="M53.6 133.1l3.2 .5-3.2 .5zM56.8 121.8l2.5 2-.8 .7zM58.3 133.6l3.2-.5v1zM71.8 125.7l.5 3.1h-1.1zM25.4 256.8h165.1l-165.1 .8zM25.4 257.6l165.1-.8v.8z"/>
</g>
<path d="M37.3 9.6h4.8M37.5 17.9h4.9M36.2 20.4h2.7" fill="none" stroke="#000" stroke-width=".23"/>
<path d="M36.1 10.7h6.7M36.5 17.2h6.8M36.9 9.9h5.4" fill="none" stroke="#000" stroke-width=".34"/>
<path d="M35.1 12.8h2.3M36.4 10.3h6.2" fill="none" stroke="#000" stroke-width=".4"/>
<path d="M35.6 11.2h2.4" fill="none" stroke="#000" stroke-width=".42"/>
<path d="M36.3 16.8h6.9M38 18.1h3.8M50.5 21.5h2.8" fill="none" stroke="#000" stroke-width=".21"/>
<path d="M37 17.6h5.9" fill="none" stroke="#000" stroke-width=".3"/>
<g font-size="3.9">
<text x="26.4" y="43.5">18-Lead Very Thin Dual Flatpack No-Lead Package (QQB) 4.5x3 mm Body (VDFN)</text>
<text x="26.4" y="48">With Stepped Wettable Flanks</text>
<text x="35.9" y="141.4">SECTION A-A</text>
</g>
<g font-size="3.2">
<text x="28.4" y="54.6">Note:</text>
<text x="41.1" y="58.3">http://www.microchip.com/packaging</text>
<text x="41.1" y="54.6">For the most current package drawings, please see the Microchip Packaging Specification located at</text>
<text x="76.7" y="114.7">A4</text>
<text x="44.9" y="134.7">E3</text>
<text x="79.3" y="138">PARTIALLY</text>
<text x="79.3" y="141.8">PLATED</text>
<text x="79.5" y="145.6">TERMINALS</text>
</g>
<g font-size="2.9">
<text x="87.6" y="166.6">Dimension Limits</text>
<text x="102.9" y="162.7">Units</text>
<text x="115.7" y="166.6">MIN</text>
<text x="124.6" y="162.7">MILLIMETERS</text>
<text x="130.8" y="166.6">NOM</text>
<text x="147" y="166.6">MAX</text>
<text x="58" y="170.5">Number of Terminals</text>
<text x="104.8" y="170.5">N</text>
<text x="132.6" y="170.5">18</text>
<text x="58" y="178.2">Overall Height</text>
<text x="58" y="174.4">Pitch</text>
<text x="104.8" y="178.2">A</text>
<text x="105" y="174.1">e</text>
<text x="115.5" y="178.2">0.80</text>
<text x="128" y="174.4">0.50 BSC</text>
<text x="131.4" y="178.2">0.90</text>
<text x="147.3" y="178.2">1.00</text>
<text x="58" y="182.1">Standoff</text>
<text x="104.1" y="182.1">A1</text>
<text x="115.5" y="182.1">0.00</text>
<text x="131.4" y="182.1">0.03</text>
<text x="147.3" y="182.1">0.05</text>
<text x="58" y="186">Terminal Thickness</text>
<text x="58" y="189.9">Overall Length</text>
<text x="104.1" y="186">A3</text>
<text x="104.8" y="189.9">D</text>
<text x="127.3" y="186">0.203 REF</text>
<text x="128" y="189.9">4.50 BSC</text>
<text x="58" y="197.7">Overall Width</text>
<text x="58" y="193.8">Exposed Pad Length</text>
<text x="104" y="193.8">D2</text>
<text x="104.8" y="197.7">E</text>
<text x="115.5" y="193.8">3.80</text>
<text x="128" y="197.7">3.00 BSC</text>
<text x="131.4" y="193.8">3.90</text>
<text x="147.3" y="193.8">4.00</text>
<text x="58" y="201.6">Exposed Pad Width</text>
<text x="104" y="201.6">E2</text>
<text x="115.5" y="201.6">1.50</text>
<text x="131.4" y="201.6">1.60</text>
<text x="147.3" y="201.6">1.70</text>
<text x="58" y="205.4">Terminal Width</text>
<text x="58" y="209.3">Terminal Length</text>
<text x="105" y="205.4">b</text>
<text x="105" y="209.3">L</text>
<text x="115.5" y="209.3">0.35</text>
<text x="115.5" y="205.4">0.20</text>
<text x="131.4" y="205.4">0.25</text>
<text x="131.4" y="209.3">0.40</text>
<text x="147.3" y="209.3">0.45</text>
<text x="147.3" y="205.4">0.30</text>
<text x="58" y="213.2">Terminal-to-Exposed-Pad</text>
<text x="104.8" y="213.2">K</text>
<text x="115.5" y="213.2">0.20</text>
<text x="133.7" y="213.2">-</text>
<text x="149.6" y="213.2">-</text>
<text x="58" y="217.1">Wettable Flank Step</text>
<text x="58" y="221">Wettable Flank Step</text>
<text x="104" y="221">E3</text>
<text x="104.1" y="217.1">A4</text>
<text x="115.5" y="217.1">0.10</text>
<text x="117.8" y="221">-</text>
<text x="133.7" y="217.1">-</text>
<text x="133.7" y="221">-</text>
<text x="146.5" y="221">0.085</text>
<text x="147.3" y="217.1">0.19</text>
<text x="32.9" y="224.3">Notes:</text>
<text x="32.9" y="228.9">1. Pin 1 visual index feature may vary, but must be located within the hatched area.</text>
<text x="32.9" y="232.6">2. Package is saw singulated</text>
<text x="32.9" y="236.5">3. Dimensioning and tolerancing per ASME Y14.5M</text>
<text x="42.5" y="244.3">REF: Reference Dimension, usually without tolerance, for information purposes only.</text>
<text x="42.5" y="240.6">BSC: Basic Dimension. Theoretically exact value shown without tolerances.</text>
<text x="106" y="251.7">Microchip Technology Drawing C04-21458 Rev. B Sheet 2 of 2</text>
<text x="26.6" y="261.3">© 2017 Microchip Technology Inc.</text>
</g>
<text font-size=".6" x="43" y="10">R</text>
</svg>
